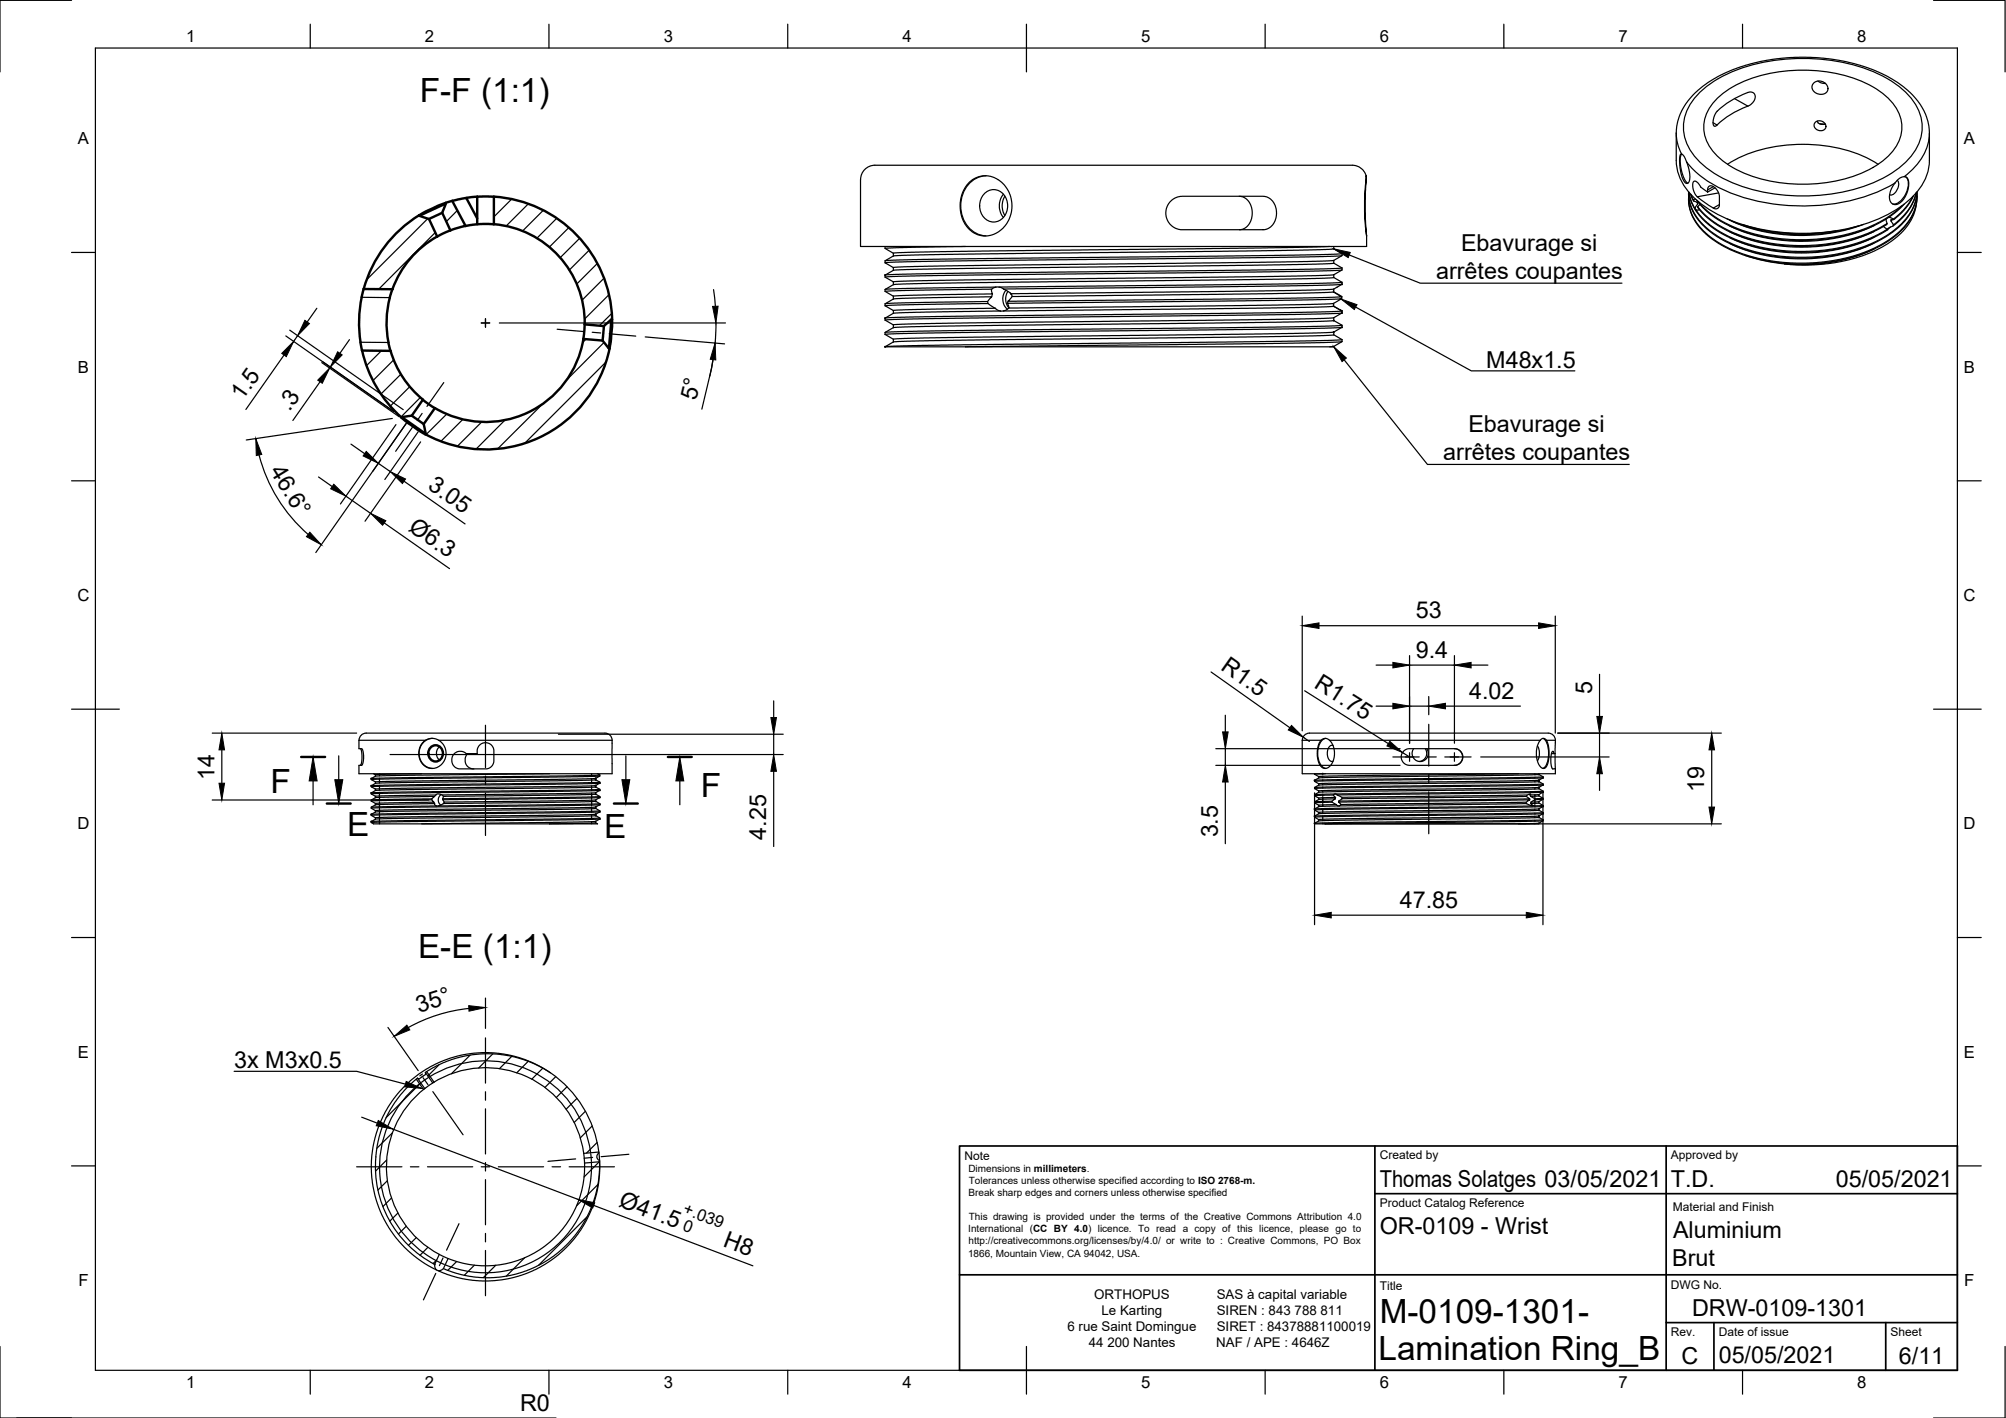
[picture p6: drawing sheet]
<svg xmlns="http://www.w3.org/2000/svg" width="420mm" height="297mm" viewBox="0 0 420 297" stroke-linecap="round" stroke-linejoin="round" font-family="sans-serif">
<!-- layer: Visible -->
<g fill="none" stroke="#000" stroke-width=".25">
<path d="M354.6 19.9l2.8-2.4 3-1.7 4.1-1.8 4.7-1.2 4.9-.7 5.1-.1 5 .5 4.2 .8 4.4 1.5 3.5 1.7 3.3 2.4 2.1 2.2 1.6 2.9 .7 2.4 .1 7.2a12 12 0 0 1-5.6 9.4 35.6 35.6 0 0 1-20.9 5.9 36.5 36.5 0 0 1-20.9-5.9 12 12 0 0 1-5.6-9.4v-5.9l.3-2.3 .5-1.4 .8-1.6zM379.9 17.4l.8-.4 1.2 .2 .8 .8 .2 .4-.1 .6-.4 .5-.7 .3h-.6l-.8-.4-.5-.4-.3-.6 .1-.5zM380.8 17a2.08 2.08 0 0 0 1.6 .5M183.2 34.6h99a4.1 4.1 0 0 1 3.4 1.2l.5 1M183.3 34.6a3 3 0 0 0-3.1 3v14h106v-2.2M203 38.2a5.1 5.1 0 0 1 8.3 2 6.4 6.4 0 0 1-4.8 9.2 5.7 5.7 0 0 1-5.4-6 7.1 7.1 0 0 1 1.9-5.2zM206.5 36.8a6 6 0 0 0-5.2 7.3 5.8 5.8 0 0 0 5.2 5.3M286.1 36.8l-.2 7.6 .3 5-.4-5v-3.3zM352 32.4l.2-.1 .4 .3 .9 1.9 .4 2-.1 1.5a.58 .58 0 0 1-.6 .4 .58 .58 0 0 1-.5-.5l-.5-1.1-.3-1.7-.1-1.9zM352.2 32.3a6.6 6.6 0 0 0 .6 5.2l.7 .9M356.2 39.2l-.7-1a.62 .62 0 0 0-.8 0 .62 .62 0 0 0-.2 .8l.2 .8 .4 1a15.2 15.2 0 0 0 4.1 2.9 .84 .84 0 0 0 .8-.3 .84 .84 0 0 0 .1-.8l-.1-2.1-.5-.9-.6-.5a.82 .82 0 0 0-1 0 .82 .82 0 0 0-.2 1v.1l1.5-.8M356.2 39.2l1.5 1"/>
<path d="M359.2 21.1a22.6 22.6 0 0 1 13.7-6.1 32.2 32.2 0 0 1 19.4 3.2 11.3 11.3 0 0 1 6 7.3 8.3 8.3 0 0 1-3.4 7.7 26.7 26.7 0 0 1-16.4 5.4 29.2 29.2 0 0 1-17-4.4 9.7 9.7 0 0 1-4.7-7.6 8.1 8.1 0 0 1 2.4-5.5zM361.8 34.4a31.1 31.1 0 0 1 21.3-3.7 26.2 26.2 0 0 1 10.3 3.7M366.1 22.2a21 21 0 0 0-6.8 4.2l-.4-.1-.1-.8 .2-1 .4-.8a16.2 16.2 0 0 1 7.3-4.4l.7 .3 .2 .9-.5 1-1 .7M380.2 25.6l.7-.3 .9 .2 .6 .7-.1 .7-.7 .5-1-.2-.6-.7v-.4zM380.7 25.4a1.23 1.23 0 0 0 1.6 .6M381 25.9l1.2 .1M397.4 37.8a2.17 2.17 0 0 1-.8 2.9l-.8 .1M397.4 37.7l.6-.4 .8-.3a1.24 1.24 0 0 1 1 1.7l-.2 1.2-.4 1.1-.7 .9-.7 .7a1.33 1.33 0 0 1-1.6 0 1.33 1.33 0 0 1-.4-1.5l.4-1.6zM399.1 37a2.52 2.52 0 0 1 .3 2.9 4.1 4.1 0 0 1-2.6 2.9l-.4-.1M185.4 51.6v.4M185.4 54.6v.4M185.4 57.6v.4"/>
<path d="M187.1 59v.6l-1.7 1 5.3-.2 17.9-.3M202.2 51.6l-16.8 .4 1.7 1.1M206 40.7a2.82 2.82 0 0 1 3.1-.8 2.82 2.82 0 0 1 1.9 2.5 3.1 3.1 0 0 1-4 3.8 3.7 3.7 0 0 1-1-5.5zM210.2 40.7a3.9 3.9 0 0 0 0 4.9M210.5 41.1l-.4 .8-.2 1 .1 1.2 .5 1.1M245.1 42.3a3.5 3.5 0 0 1 2.5-1.2h16.9a3.5 3.5 0 0 1 2.6 4.9 2.78 2.78 0 0 1-2.6 2.1h-16.9a3.5 3.5 0 0 1-3.1-2.1 3.5 3.5 0 0 1 .6-3.7zM259.6 41.1a3.4 3.4 0 0 1 2.6 4.6 2.86 2.86 0 0 1-2.6 2.4M278.5 51.6l-14.4 .4-65.7 .7-11.3 .4M279.3 54.6l-15.5 .4-72.3 .8-4.2 .2h-.2v.6M279.4 57.6l-12.8 .3-67.3 .8-12.2 .3M279.4 52.1l1.7 1-17.5 .5-68 .7-10.2 .3 1.7-1v-.5M279.4 58.1l-11.5 .4-64.3 .7-16.5 .4"/>
<path d="M279.4 55.1l-10 .4-67.1 .7-15.2 .4M279.4 51.6v.5l-.2 .1-5.2 .2-72.9 .8-14 .4M279.4 58.1l1.7 1M279.4 55.1l1.7 1M279.4 54.6v.5M279.4 57.5v.6M281.1 59.5l-1.8 1.1-3.1 .1-63.4 .8a2.12 2.12 0 0 1-1.9-.6l-.7-.4M281.1 59.5l-15.2 .5-55.7 .5M281.1 56.5l-10.6 .4-71.1 .8-14 .3 1.7 1M281.1 56.1l-9 .3-70.8 .8-15.9 .4 1.7-1M281.1 59.1l-14.8 .4-57 .6M281.1 56.6l-1.7 1"/>
<path d="M281.1 53.6l-1.7 1M281.1 53.1v.5h-.2l-7.6 .2-75.1 .9-12.8 .3 1.7 1.1M281.1 56.1v.4M281.1 59.1v.4M353.7 40.2l.2 2.3 1.2 2.6 1.9 2.2 1.3 1.1 1.6 1.2 3.3 1.7 4.2 1.4 5 .9 4.1 .3 4.6-.2 4.6-.7 4.7-1.3 3.3-1.5 3.1-2 2.4-2.4 1.6-2.6 .5-1.5 .2-1.5-.4 2.4-.6 1.5-.9 1.4-1.9 2.1-2.9 2.1-3.4 1.7-4 1.4-4.5 .9-4.6 .4-4.9-.2-4.5-.7-4.2-1.2-3.9-1.7-2.1-1.4-1.2-.9-2-2.2-.7-1.1-.7-1.5-.3-1.3-.1-1.5M353.7 40.2a12.2 12.2 0 0 0 6.6 8.5 36.8 36.8 0 0 0 24.5 3.4h.5a29.1 29.1 0 0 0 10.1-4M353.8 40.3a9.1 9.1 0 0 0 1.2 3.5M354.1 40.6v.2a1.76 1.76 0 0 0 1.5 1.7v.2M354.2 40.8l.5 1.2 .4-.3M354.7 42v.1M355 43.8l.2 .1M355.3 41.9a20.9 20.9 0 0 0 12 7.2l3.2 .7 4.2 .5 4.2 .1 3-.3a28.5 28.5 0 0 0 16.1-6.5l.8-.9"/>
<path d="M355.4 42.3l.2 .4-.4 .6-.2 .5M355.6 43.3a17 17 0 0 0 8 5.8l3.2 1.1 5.2 1.1 4.1 .3 4.1-.1 5.1-.7 3.4-.8 3.8-1.5 2.7-1.5 .1-.2M355.7 42.2a22.8 22.8 0 0 0 13.3 7.2l4.4 .6 4.9 .2 4.9-.4 5-1.1a23.6 23.6 0 0 0 10.1-5.6M356 43.9h-.8a20.6 20.6 0 0 0 12.1 7.5l3.5 .8 3.4 .4 3.8 .1 4.2-.3 3.3-.6 4.1-1.1 2.9-1.1 2.8-1.6M356.1 42.8l-.5 .5 .6 .7a24.8 24.8 0 0 0 14.4 6.9l3.3 .4 4.1 .1 3.7-.2 4-.6 4.4-1.3 3-1.3 2.2-1.2-.2-.9M361.7 45.8a38.6 38.6 0 0 0 27.6 1.5M362.3 46.1a37 37 0 0 0 28 .9M365.1 47.1l4.6 1.2 2.7 .4 3.1 .3 5.4-.2 3.7-.5M365.6 53.5a34.8 34.8 0 0 0 8.2 1.8M392.5 47.3l-3.1 1.3a37.2 37.2 0 0 1-27.1-1.3M392.5 50.9a36.8 36.8 0 0 1-30.2 .1M392.5 49.7l-1.8 .8a37.1 37.1 0 0 1-28.4-.7"/>
<path d="M392.5 48.5l-3.1 1.3a37 37 0 0 1-27.1-1.2M394.5 47.4l.8 .6M395.3 48l.1 .1M396 47.5l-.6 .5M396.6 45.9v.1M396.6 47.1l-.1 .3M400.6 41.2l-1.2 2-2.3 2.3a.72 .72 0 0 1-1.2 .1l-.3-.1M400.8 41l-.8 1.5-1.3 1.6-1.9 1.8-.4 .1a.21 .21 0 0 0-.3 0 .21 .21 0 0 0-.1 .3M401.3 43.1l-.3 1.4-.7 1.6-1.6 2.2-2.5 2.2-1.9 1.2-2.1 1-2 .8-2.9 .9-4.4 .8-4.2 .3-4.9-.2 4.4 .1 5.2-.4 2.7-.6 2.8-.8 3.6-1.4M401.3 40.4a11.8 11.8 0 0 1-4.7 6.7l-.6-.8 .4-.3M401.4 40.4a12.2 12.2 0 0 1-6 7.6v.1M401.5 40.5v1.2l-.3 1.6-1.1 2.6-2.1 2.5-2.5 2-3.8 2-4.2 1.4-5.4 1-3.9 .3-4.8-.1-5.2-.9-3.9-1.2-4-1.8-2.9-2.2-1.9-2.1-.9-1.5-.7-1.6-.2-1.4v-1.2"/>
<path d="M401.5 41l-.3 2.6-1.2 2.5-2 2.4-2.9 2.2-3.7 2-4.4 1.4-5 .9-3.8 .3-5-.2-3.9-.6-4.3-1.1-2.4-1-1.9-1-3-2-2.1-2.2-.7-1.1-.8-1.8-.3-1.3-.1-1.3M185.4 60.6v.5M185.4 63.6v.5M185.4 66.6v.5M185.4 69.6v.5M185.4 61.1l6.1-.3 16.2-.2 .2 1-16.5 .2-4.3 .2zM187.1 68.1v.5l-1.7 1 13.3-.3 71.2-.8 11.2-.4M187.1 62v.6l-1.7 1 4.2-.2 16.3-.2a1.28 1.28 0 0 0 1.6-.8l.2-.2-15.5 .2-5.1 .2M187.1 65.1v.5M206.8 63.2l.1 .4M207.9 61.6l-.2 .6M208.4 64.6l-.6-.4a2.2 2.2 0 0 0-2.1-.6l-20.3 .4 1.7 1.1"/>
<path d="M208.4 64.6l-17.2 .2-4.1 .3M208.4 64.6l.5 .3 .6 .3M208.6 60.1h.7M208.6 60.1l-.9 .5M209.3 60.1l.9 .4M210.2 65.1l-.7 .1M210.7 60.8a2.87 2.87 0 0 0 .3 4M211 63.5l54.7-.5 15.3-.4-.4 .2a5.6 5.6 0 0 1-3.9 .9l-65.4 .8zM211.1 63.1l-.1 .4M211.1 61.1l-.3 .7a2.78 2.78 0 0 0 .5 2.7M211.3 64.5l-1.1 .6M211.3 64.4h.1"/>
<path d="M211.6 61.4l.3 .3M211.8 61.5l.2 .6M212 62.1l51.2-.5 14.8-.3a2.48 2.48 0 0 1 2.6 .6l.4 .3-19.8 .4-50.1 .5zM279.3 63.6v.6M279.3 64.2l1.8 .9M279.3 64.2l-16.2 .4-52.9 .5M279.3 63.5a.9 .9 0 0 0 .8 1.1l1 .5M279.3 60.6v.6M279.3 72.6l-77.1 .1M279.3 69.6l-15.1 .4-67.1 .7-10 .4M279.4 66.6l-16.5 .4-64.3 .7-11.5 .4M279.4 60.5v.2a.63 .63 0 0 0 .6 .8l1.1 .6-.1 .5"/>
<path d="M279.4 69.6v.6h-.2l-4.2 .2-72.3 .8-15.6 .4M279.4 67.1l-12.3 .4-62.7 .7-17.3 .4M279.4 70.1l1.7 1-12.8 .4-71.2 .8-11.7 .4h16.8M279.4 72.6l-.9 .1M279.4 67.1l1.7 1M279.4 66.6v.5M280.6 64.8l.5 .3M281 62.2v.4M281.1 68.6l-11.4 .3-65 .7-18.1 .3-1.2 .2 1.7 1v.5l-1.7 1M281.1 65.6l-9.9 .3-67.9 .7-17.9 .4 1.7 1.1M281.1 65.1l-15.3 .4-69.7 .8-10.7 .3 1.7-1h.6l21.8-.4M281.1 65.1h.1"/>
<path d="M281.1 71.6l-1.7 1M281.1 68.6l-1.7 1M281.1 65.6l-1.7 1M281.1 71.1v.5h-.3l-6.4 .2-72.2 .9M281.1 65.1v.5M281.1 68.1v.5M75.2 155.1v1.7l.6 .1 .4 1.3-.2 1.8-.2 .3h-.6v1.8h53v-7M75.2 155.1a1.7 1.7 0 0 1 2.2-1.5h47.8a4.6 4.6 0 0 1 2.4 .3l.5 .7 .1 .5M75.5 156.8l.3 1.3v1.5l-.3 .7M88.6 155.5l.9-.6 1.2-.2 1.2 .4 .9 .8 .5 .9 .1 1.2-.3 1.3-.7 .9-.9 .6-1.1 .2-1-.3-.9-.6-.7-1.3-.1-1.2 .2-1.1zM90.6 154.7a3.2 3.2 0 0 0-2.8 3.1 3.2 3.2 0 0 0 2.8 3.2M92.1 156.4l-.5 .5-.2 .7 .1 .8 .6 .8"/>
<path d="M95.2 157.8l.7-.4h.7l1.1 .5h2.2l.1-.9 .3-.8 .9-.6h.7l.9 .3 .6 .8v3l-.5 .9-.8 .4h-6.1l-.7-.3-.6-1v-1.1zM98 157.9l-.5 .8v1.2l.6 .8 1.2 .4M272.8 155.1v7h53v-1M272.8 155.1a1.7 1.7 0 0 1 2.1-1.5h47.9a4.6 4.6 0 0 1 2.4 .3l.5 .7 .1 .5M276.6 155.1l.8-.4 .8 .2 .8 .8 .4 1.2 .1 1.3-.3 1.3-.5 .9-.9 .6-.7-.1-.5-.4-.6-1.5-.1-1.2 .1-1.2zM277.7 154.7a2.51 2.51 0 0 0-1.7 2.4 3.9 3.9 0 0 0 1.3 3.7l.4 .2M279.2 156.2a1.22 1.22 0 0 0-1.2 1.4v.4a1.22 1.22 0 0 0 1.2 1.5M294.1 157.2l1-.4 9.9 .1 .5 .2 .6 .5 .3 .6v.7l-.6 1-.8 .4h-9.9l-.9-.3-.6-.8v-1.2zM296.1 156.8l-.3 .8v.8l.7 .8 .7 .3 .9-.1 .8-.6 .2-.5v-.7l-.3-.8M298.5 156.8a1.7 1.7 0 0 1-1.2 2.7M304.6 156.8l.6 .1 .6 .4 .3 .4 .2 .8-.1 .7-.3 .6-.7 .4-.6 .1M322 156.3a3.1 3.1 0 0 1 0 3.1"/>
<path d="M322.7 154.9l.5-.2 .6 .2 .4 .8 .2 1.3v1.4l-.2 1.5-.4 .8-.5 .3-.6-.3-.4-.5-.5-1.9 .1-1.8zM323.1 154.7a3.2 3.2 0 0 1 1.3 3.1 3.3 3.3 0 0 1-1.2 3.1M325 157.9h.7M325.5 157.9l-.2-.5h-.1l-.4 1.3 .1 1.6 .3 .8h.6l-.1-3.2M325.8 155.1l-.1 2.8M77.8 167.8l12.1-.2a.87 .87 0 0 1 1 .4l-12.3 .3M77.8 166.3l.8 .5M77.8 164.8l.8 .5M77.8 163.3l.8 .5M77.8 167.8l.8 .5M77.8 170.8l.8 .5M77.8 163.1v.2"/>
<path d="M77.8 164.6v.2M77.8 166.1v.2M77.8 169.1v.2M77.8 170.6v.2M77.8 172.1v.2M78.2 162.1l.4 .2M78.6 168.6l12.4-.3 .1 .4 .3 .1M78.6 167.1l12.4-.3-.3 .3a2.25 2.25 0 0 1-1.8 .3l-10.2 .1-.9 .1v.2M78.6 162.6l-.8 .5M78.6 164.1l-.8 .5M78.6 165.6l-.8 .5M78.6 168.6l-.8 .5"/>
<path d="M78.6 170.1l-.8 .5M78.6 171.6l-.8 .5M78.6 167.1l-.8 .5M78.6 163.8v.3M78.6 165.3v.3M78.6 166.8v.3M78.6 168.3v.3M78.6 169.8v.3M78.6 171.3v.3M88.3 162.1l-9.3 .1-.4 .1v.3M88.3 172.6h26.8M90.5 167.3l-.1 .2"/>
<path d="M90.9 168l.1 .3M91.3 166.5l-.3 .3M91.4 168.8l-13.6 .3M91.4 168.8h.4M92.4 166.4l-.4 .5-.2 .5 .1 .6 .4 .6M92.6 166.5l.3 .3M92.7 167.3v.2M92.7 167.5l.3 .5M92.9 166.8l-.2 .5M92.9 168.3l-1.1 .5M115.1 162.1l-36.5 .5M124.8 166.1l-30.9 .4a2.38 2.38 0 0 1-1.8-.1l-.5-.1-.3 .2-12.7 .3"/>
<path d="M124.8 164.6l-46.2 .7M124.8 163.1l-46.2 .7M124.8 172l-35.9 .6h-10.7l-.4-.3M124.8 170.6l-46.2 .7M124.8 169.1l-46.2 .7M124.8 164.9l-46.2 .7M124.8 163.4l-46.2 .7M124.8 166.4l-31.9 .4M124.8 172.3l-9.7 .3M124.8 170.8l-46.2 .8M124.8 169.3l-46.2 .8M124.8 172.3l.4 .3h-10.1"/>
<path d="M124.8 167.6l-31.4 .4h-.4l-.1 .3M124.8 164.9l.8 .4M124.8 163.4l.8 .4M124.8 166.4l.8 .4M124.8 170.8l.8 .6M124.8 169.3l.8 .5M124.8 167.8l.8 .5M124.8 163.1v.3M124.8 164.6v.3M124.8 166.1v.3M124.8 169.1v.2M124.8 170.5v.3"/>
<path d="M124.8 172v.3M125.2 162.1l.4 .3-47.8 .7M125.6 165.6l-47.8 .7M125.6 164l-47.8 .8M125.6 162.4l-.1 .2-3.3 .1-44.4 .6M125.6 171.6l-47.8 .7M125.6 170.1l-47.8 .7M125.6 168.6l-47.8 .7 .8 .5M125.6 163.8l-47.8 .8M125.6 165.3l-47.8 .8M125.6 166.8l-32.9 .5M125.6 169.8l-47.8 .8"/>
<path d="M125.6 171.4l-47.8 .7M125.6 167.1l-.8 .5v.3h-.9l-31 .4M125.6 168.3l-33.8 .5M125.6 167.1l-32.9 .4M125.6 165.6l-.8 .5M125.6 164l-.8 .6M125.6 162.6l-.8 .5M125.6 171.6l-.8 .4M125.6 170.1l-.8 .5M125.6 168.6l-.8 .5M125.6 163.8v.2M125.6 165.3v.3"/>
<path d="M125.6 166.8v.3M125.6 168.3v.3M125.6 169.8v.3M125.6 171.4v.2M275.3 168.2l2.6-.1a2.28 2.28 0 0 1 2 .4M275.3 166.7l2.9-.1a1.02 1.02 0 0 1 1.2 .2l.3 .3-3.5 .1M275.3 172.5v.1h2.3M275.3 163.7l.9 .5M275.3 162.2l.9 .5M275.3 171.2l.9 .5M275.3 169.7l.9 .5M275.3 168.2l.9 .5"/>
<path d="M275.3 166.7l.9 .5M275.3 162.1v.1M275.3 163.5v.2M275.3 166.5v.2M275.3 168v.2M275.3 169.5v.2M275.3 171v.2M276.2 167.5l3.5-.1a2.69 2.69 0 0 1-2.2 .5l-2.2 .1M276.2 163l-.9 .5M276.2 164.5l-.9 .5M276.2 166l-.9 .5M276.2 169l-.9 .5"/>
<path d="M276.2 170.5l-.9 .5M276.2 172l-.9 .5M276.2 167.5l-.9 .5M276.2 162.7v.3M276.2 164.2v.3M276.2 165.7v.3M276.2 167.2v.3M276.2 168.7v.3M276.2 170.2v.3M277.6 162.1l-2.3 .1M279 167.8v.2M279.5 166.3l-4.2 .2"/>
<path d="M279.5 166.3l-.2 .2M279.7 167.1v.3M279.8 166.3h-.3M279.8 166.3l.3 .2M279.9 168.5l-3.7 .2M279.9 168.5l.4 .3M280.3 168.8h.2M280.3 168.8l-4.1 .2M280.4 168l40-.5a3 3 0 0 1-2.4 .6l-36.1 .4a1.06 1.06 0 0 1-1.3-.2zM280.4 167.8v.2M280.9 168.5l-.4 .3M281.1 167v.3"/>
<path d="M281.1 167.3l-.7 .5M318.1 162.1l-41.9 .6M319.7 168v.3M319.7 168.3l1.2 .5M319.7 168.3l-39.2 .5M319.7 166.8l.7 .5-40 .5M319.7 166.8l-38.6 .5M319.8 166.5l-.1 .3M320.4 167.3v.2M320.5 166.5l.1 .3M320.9 168.8l-45.6 .7M320.9 168.8h.1"/>
<path d="M321.5 167.3v.2M322.3 166.4l-1.8 .1 .1-.2h-.2l-.6 .2-1.9 .1-35.8 .4a3 3 0 0 1-2-.5M322.3 164.9l-46.1 .8M322.3 163.4l-46.1 .8M322.3 172.4l-3.9 .2h-40.8M322.3 170.9l-42.9 .6-3.1 .1-.1 .4M322.3 169.4l-46.1 .8M322.3 165.2l-46.1 .8M322.3 163.7l-46.1 .8M322.3 162.2l-46.1 .8M322.3 166.7l-1.7 .1a3.2 3.2 0 0 0 2.3 .5l.3-.1M322.3 171.2l-46.1 .8"/>
<path d="M322.3 169.7l-46.1 .8M322.3 171.2l.9 .5-47.9 .8M322.3 168.2l-1.7 .1 .4 .5 2.2-.1M322.3 172.4v.2h-4.2M322.3 167.9l-.8 .1a.67 .67 0 0 0-.9 .3M322.3 165.2l.9 .5M322.3 163.7l.9 .5M322.3 162.2l.9 .5M322.3 166.7l.9 .5M322.3 169.7l.9 .5M322.3 168.2l.9 .5M322.3 162.1v.1"/>
<path d="M322.3 163.4v.3M322.3 164.9v.3M322.3 166.4v.3M322.3 169.4v.3M322.3 170.9v.3M323.2 165.9l-43.1 .6M323.2 164.4l-47.9 .8 .9 .5M323.2 162.9l-47.9 .8M323.2 171.7l-.1 .3-3.3 .1-42.2 .5M323.2 170.4l-47.9 .8M323.2 168.9l-47.9 .8M323.2 162.7l-47.9 .8"/>
<path d="M323.2 164.2l-44.4 .6-3.4 .1-.1 .3M323.2 165.7l-43.4 .6M323.2 170.2l-47.9 .8M323.2 167.4l-.8 .1a1.93 1.93 0 0 0-1.7 .5M323.2 167.4l-.9 .5v.3M323.2 165.9l-.9 .5M323.2 164.4l-.9 .5M323.2 162.9l-.9 .5M323.2 171.9l-.9 .5M323.2 170.4l-.9 .5M323.2 168.9l-.9 .5M323.2 162.7v.2"/>
<path d="M323.2 164.2v.2M323.2 165.7v.2M323.2 167.2v.2M323.2 168.7v.2M323.2 170.2v.2M87.4 225.9l-1.5 1.3-1.9 2-1.3 1.7-1.4 2.3-1.1 2.4-.8 2.6-.7 4.1M87.4 225.9l1.6 2.1 1.6-1.1M88.5 225l-.6 .4M88.8 228.2h-.1M89 228a20.8 20.8 0 0 0 3 34.8M89.1 224.6a.73 .73 0 0 1-.6 .9l-.3 .2a.48 .48 0 0 1-.8 .2M90.6 226.8a20.8 20.8 0 0 1 31.7 14.8"/>
<path d="M90.9 226.7h-.1M115.3 224.7a23.9 23.9 0 0 1 10.1 16.6M115.3 224.7l-3.2-1.8-2.3-.9-2-.6-3.9-.6h-3.2l-2.8 .3-3.4 .9-3 1.2-1.9 1.1-.5 .3 1.5 2.3M115.3 224.7l-1.9-1.1-2.2-1.1-2.3-.9-2.7-.7-2.4-.3-2.8-.1-4.6 .6-2.1 .5-2.3 .9-2.7 1.5-1.8 1.2-2.1 1.7-1.7 1.8-1.6 1.9-1.4 2.4-1.8 4.2-.7 2.7-.3 2.2-.1 1.8 .1 2.8 .2 1.8 .7 3 .9 2.3 1.1 2.3 1.1 1.8 1.7 2.2 1.7 1.8 1.9 1.5 1.8 1.3 2.4 1.3M78.7 242.3a23.1 23.1 0 0 0 12.3 22.6M122.3 241.6l.1 2 3.2-.2-.3 4-.5 2.9-1.2 3.3-1.7 3.2-2.1 2.8-3 2.8-3.2 2.2-2.6 1.3-2.8 1-3 .6-2.4 .2-3.7-.2-2.9-.6-3.3-1.2M122.3 241.6l3.1-.3 .1 .2-.4 .5-.1 .5 .6 .6M122.4 243.6a20.8 20.8 0 0 1-28.5 20M125.4 241.5l.2 1.6M125.6 243.4v2.8l-.5 3-.8 3.2-1.2 2.6-1.5 2.6-1.7 2.3-2.1 2.2-2.5 2-2.8 1.7-2.7 1.1-3.5 1-2.8 .4h-3.1l-2.8-.3-3-.7-2.8-1.1M125.6 243.1v.2M91 264.9l.1 .7 .4 .5 .6 .1 .8-.5"/>
<path d="M92 262.8l1.9 .8M92 262.8l-1 2.1M93.9 263.6l-1 2.1"/>
</g>
<g fill="#000" stroke="#000" stroke-width=".21">
<circle cx="185.4" cy="57.6" r=".11"/>
<circle cx="281.1" cy="59.5" r=".11"/>
<circle cx="185.4" cy="72.6" r=".11"/>
<circle cx="185.4" cy="66.6" r=".11"/>
<circle cx="279.3" cy="69.6" r=".11"/>
<circle cx="279.4" cy="67.1" r=".11"/>
<circle cx="281.1" cy="68.6" r=".11"/>
<circle cx="281.1" cy="65.6" r=".11"/>
<circle cx="77.8" cy="164.6" r=".11"/>
<circle cx="77.8" cy="163.1" r=".11"/>
<circle cx="77.8" cy="166.1" r=".11"/>
<circle cx="77.8" cy="170.6" r=".11"/>
<circle cx="77.8" cy="172.1" r=".11"/>
<circle cx="124.8" cy="166.4" r=".11"/>
<circle cx="124.8" cy="170.6" r=".11"/>
<circle cx="124.8" cy="164.8" r=".11"/>
<circle cx="124.8" cy="170.8" r=".11"/>
<circle cx="124.8" cy="167.9" r=".11"/>
<circle cx="124.8" cy="169.1" r=".11"/>
<circle cx="124.8" cy="163.3" r=".11"/>
<circle cx="124.8" cy="164.6" r=".11"/>
<circle cx="124.8" cy="163" r=".11"/>
<circle cx="125.6" cy="170.1" r=".11"/>
<circle cx="125.6" cy="165.5" r=".11"/>
<circle cx="125.6" cy="164" r=".11"/>
<circle cx="125.6" cy="168.6" r=".11"/>
<circle cx="125.6" cy="171.6" r=".11"/>
<circle cx="125.6" cy="167" r=".11"/>
<circle cx="275.3" cy="163.5" r=".11"/>
<circle cx="275.3" cy="171" r=".11"/>
<circle cx="275.3" cy="172.5" r=".11"/>
<circle cx="275.3" cy="169.5" r=".11"/>
<circle cx="322.3" cy="171.2" r=".11"/>
<circle cx="322.3" cy="163.7" r=".11"/>
<circle cx="322.3" cy="170.9" r=".11"/>
<circle cx="322.3" cy="164.9" r=".11"/>
<circle cx="322.3" cy="163.4" r=".11"/>
<circle cx="322.3" cy="162.2" r=".11"/>
<circle cx="322.3" cy="169.7" r=".11"/>
<circle cx="323.2" cy="162.9" r=".11"/>
<circle cx="323.2" cy="165.9" r=".11"/>
<circle cx="323.2" cy="168.9" r=".11"/>
<circle cx="323.2" cy="164.4" r=".11"/>
<circle cx="323.2" cy="170.4" r=".11"/>
<circle cx="91" cy="264.9" r=".11"/>
</g>
<!-- layer: Visible Narrow -->
<g fill="none" stroke="#000" stroke-width=".25">
<path d="M355.7 19.7a26.7 26.7 0 0 1 14.9-6.9 39.2 39.2 0 0 1 24.7 3.7 14 14 0 0 1 7.1 8.2 10 10 0 0 1-4.1 10 32.1 32.1 0 0 1-19.7 6.3 35.6 35.6 0 0 1-20.3-5.2 12.1 12.1 0 0 1-5.7-8.5 9.8 9.8 0 0 1 3.1-7.6zM351.1 27.9l.2 1.9 .9 2.5M353.3 33.9a23.7 23.7 0 0 0 13 7.8 42.4 42.4 0 0 0 29.4-2.7l1.2-.6M358.8 25.7l.8 .5M358.9 39.1l-1.2 .7M363.3 20.7l2.8 1.5M404.1 27.9a11.7 11.7 0 0 1-5.2 9.1M360 40.4l-4.5 .8M360.1 42.8l-1.2 .8M75.5 71.7h5.8M75.7 62.3h5.9M75.2 155.1h13.9"/>
<path d="M91.9 155.1h36.3M272.8 155.1h3.9M278.5 155.1h44.1M323.9 155.1h1.9M79.5 162.1v.4M79.5 163v1M79.5 164.5v1M79.5 166v1.8M79.5 168v4.6M123.9 162.1v.6M123.9 163.1v1.1M123.9 164.6v1"/>
<path d="M123.9 166.1v1.2M123.9 167.5v1.3M123.9 169.1v1M123.9 170.6v1M123.9 172.1v.5M277.1 162.6v.3M277.1 163.4v.2M277.1 164.1v.3M277.1 164.9v.2M277.1 165.6v.3M277.1 166.4v.4M277.1 167.1v1.2"/>
<path d="M277.1 168.5v.4M277.1 169.4v1M277.1 170.9v1M277.1 172.4v.2M321.5 162.1v.2M321.5 162.8v.2M321.5 163.5v.3M321.5 164.3v.2M321.5 165v.3M321.5 165.8v.2M321.5 166.5v.3M321.5 167.1v1.2"/>
<path d="M321.5 168.5v.5M321.5 169.5v.3M321.5 170.3v.2M321.5 171v.3M321.5 171.8v.2M321.5 172.5v.1M87.2 226l1.5 2.2M88.1 226.8a22.2 22.2 0 0 0 3.3 37.3M89.4 224.5l1.5 2.2M89.6 225.8l-1.3 .9M89.8 225.7a22.2 22.2 0 0 1 33.9 15.8M123.7 241.7l.2 1.6"/>
<path d="M123.9 243.5a22.2 22.2 0 0 1-30.7 21.4M91.6 264.2l1.4 .7"/>
</g>
<!-- layer: Visible -->
<g fill="none" stroke="#000" stroke-width=".51">
<path d="M87.8 45.1l2.1 .8 1.7 3.7M87.8 45.1l1.5-.9 4-1.7-.7 2.1 1.7 3.7-2.7 1.3M87.8 45.1a26.5 26.5 0 0 0-11.6 15.4M91.6 49.5a20.8 20.8 0 0 0-9.4 11.1M92.6 44.6l-2.7 1.3M93.4 42.6l-5.6 2.6M94.7 42.1l3-.6 2.2 4.2v.9a.41 .41 0 0 1-.5 .4l-1.9 .3zM94.7 42.1l-1.3 .4M97.5 47.3l-3.1 .9M99.9 41.2h3.5v5.8h-3.5M99.9 41.2v4.5M100 41.2l-2.3 .2"/>
<path d="M103.5 41.2a26.5 26.5 0 0 1 24.7 25.7M103.5 47a20.8 20.8 0 0 1 19 20.9M75.8 62.3a24.4 24.4 0 0 0-.1 10.7l.1 .4M75.8 73.4a26.5 26.5 0 0 0 8.3 14.1M81.3 71.7l.5 1.8-6-.1M81.7 62.3a20.8 20.8 0 0 0-.3 9.4M81.8 73.5a20.8 20.8 0 0 0 6.8 10.2M82.2 60.6l-6-.1-.5 1.8M82.2 60.6l-.6 1.7M122.2 71a20.8 20.8 0 0 1-31.1 14.5M126.5 68.3l-4.1-.3-.2 3 4 .3 1.3 1.7M126.5 68.3l1.7-1.4v1.8l-.5 4.3"/>
<path d="M126.5 68.3l-.3 3M127.5 73h.2M127.7 73a26.5 26.5 0 0 1-38.6 18M128.1 66.9l-.6 6.1M84.2 87.4l2.1-.3 2.3-3.4 2.5 1.8-2.3 3.3 .3 2.2-3.8-2.5-1.1-.9zM84.2 87.4l5 3.5M86.3 87.1l2.5 1.7M90.2 156.6a1.62 1.62 0 0 1 2.2 .1 1.62 1.62 0 0 1-.1 2.3 1.62 1.62 0 0 1-2.3-.1 1.62 1.62 0 0 1 .2-2.3z"/>
</g>
<!-- layer: Visible Narrow -->
<g fill="#000" stroke="#000" stroke-width=".21">
<circle cx="277" cy="162.1" r=".11"/>
<circle cx="321.5" cy="167.3" r=".11"/>
</g>
<!-- layer: Border -->
<g fill="none" stroke="#000" stroke-width=".25">
<path d="M15 .1h-15v15M20 10.1h390v276.9h-390zM65 5.1v5M115 5.1v5M165 5.1v5M215 5.1v10M265 5.1v5M315 5.1v5M365 5.1v5M405 .1h15v15M15 52.9h5M410 52.9h5"/>
<path d="M15 100.7h5M410 100.7h5M15 148.6h10M405 148.6h10M15 196.4h5M410 196.4h5M15 244.2h5M410 244.2h5M0 282.1v14.9h15M65 287v5M115 287v5M165 287v5"/>
<path d="M215 282.1v9.9M265 287v5M315 287v5M365 287v5M420 282.1v14.9h-15"/>
</g>
<!-- layer: TitleBlock -->
<path d="M201 240.1h209v46.9h-209zM288 250h122M288 240.1v46.9M349 240.1v46.9M201 267h209M349 277.1h61M359 277.1v9.9M395 277.1v9.9" fill="none" stroke="#000" stroke-width=".36"/>
<!-- layer: Center Lines -->
<g fill="none" stroke="#000" stroke-width=".25">
<path d="M100.8 67.7h1.8M101.7 66.8v1.7M116.7 69l5.6 .5M124 69.6l1.8 .2M127.6 69.9l5.6 .5M86.4 89.5l-3.5 5M88.4 86.6l-1 1.5M92.9 80.1l-3.5 5M101.7 151.9v8.9M291.7 158.6h5.6M295.2 157.7v1.8M299 158.6h1.8"/>
<path d="M299.3 151.7v8.8M302.6 158.6h5.5M304.6 157.7v1.8M101.7 162.6v1.8M101.7 166.1v8.9M299.3 162.3v1.8M299.3 165.9v8.8M81.3 215.2l6.3 9.1M101.7 217.4v9.5M88.6 225.7l1 1.5M90.7 228.7l6.3 9M101.7 228.7v1.8"/>
<path d="M101.7 232.3v9.4M74.7 244.4h9.5M86 244.4h1.7M89.5 244.4h9.5M96.1 256.3l-2.6 5.6M100.8 244.4h1.8M101.7 243.5v1.8M101.7 247.1v9.5M101.7 258.4v1.7M104.4 244.4h9.5M115.6 244.4h1.8M119.2 244.4h9.5"/>
<path d="M120.6 242.8l-5.8 .5M124.1 242.5l-1.8 .1M131.7 241.8l-5.8 .5M91.3 266.7l-2.6 5.6M92.8 263.5l-.8 1.6M101.7 261.9v9.5"/>
</g>
<!-- layer: Dimensions -->
<g fill="none" stroke="#000" stroke-width=".25">
<path d="M59.5 74.4l-8 11.4M59.9 70.4l22.5 15.8M60.7 69.2l23.8 16.6M62.3 70.3l-.8 1.2M66.4 64.6l-2.1 2.8M67 80l-5.7 8.1M67.4 76l16.2 11.3M69.2 76.9l-.2 .2M73.2 71.1l-2 2.9M104.6 67.7h47.4M135.1 70.6l16.7 1.4M148.7 78.8l-1.7 6.9"/>
<path d="M149.4 75.3l-.7 3.4M149.5 60.7l.3 3.4M150 67.6l-.4 6-.9 5.2M54.3 95.3a33 33 0 0 0 10.2 16.7M66.7 99.9l2.9 2M73.5 93l2.9 2M78.1 98.7l7-10-19 27M79.2 97.1l2.5 1.7M82.2 87.7l-30.6 4.5M82.9 88.9l-11.6 16.7M87.6 90.5l-7 9.9M88.1 92.6l-11.6 16.6"/>
<path d="M72.5 103.9l5.1 3.6M80.5 109.5l13.6 9.6M84.6 100.8l12.8 9M272.8 129.1v24M276.3 131.1h46M288.2 139.3h3.5M295.2 137.3v18.4M295.2 139.3h9.4M304.6 137.3v18.4M308.1 139.3h3.5M325.8 129.1v24.5M44.4 153.6h30.3"/>
<path d="M46.5 157.1v7M81.7 158.1h82.3M117 153.8h47M162.1 146.8v3.5M162.1 153.8v4.3M253.7 140.8l16.5 11.6M254.7 156.8h38.5M256.6 149.8v3.5M256.6 156.8v3.5M273 154.5l1.3 .8M273.3 144.7l17.5 11.1M288.2 147.9h3.5"/>
<path d="M293.8 157.6l1.4 1M295.2 147.9h4.1M299.3 145.9v3.8M302.7 147.9h15.8M310.1 158.6h26.9M326.3 153.6h34.2M335 141.3v8.8M335 153.6v5M358.5 157.1v12M44.4 167.6h45.4M162.1 161.6v15.7M254.7 160.3h38.5"/>
<path d="M256.6 163.8v12.9M275.3 166.1v27.6M277.3 172.6h83.2M323.2 166.1v27.6M335 162.1v3.5M278.8 191.7h40.9M98.2 211.2a33.3 33.3 0 0 0-12.7 4M101.7 209.1v6.3M75.8 234l3.2 1.3M82.3 236.5l38.8 14.8M124.4 252.5l33.3 12.7M3.5 297h113"/>
</g>
<g fill="#000" stroke="#000" stroke-width=".21">
<path d="M61.5 71.5l-1.5 3.2-1-.7zM63.9 67.1l.9 .7-2.5 2.5zM69 77.1l-1.5 3.2-1-.7zM70.7 73.7l1 .6-2.5 2.6zM149.8 71.8l.1 3.6-1.1-.1zM149.2 64.2l1.2-.1-.5 3.6zM53.6 91.9l1.2 3.3-1.1 .2zM76.7 94.6l2.5 2.5-3.1-1.6zM64.9 111.5l2.4 2.6-3.1-1.7zM69.9 101.4l2.6 2.5-3.2-1.5zM77.6 107.5l3.2 1.6-.7 .9zM81.7 98.8l3.2 1.5-.6 1z"/>
<path d="M272.8 131.1l3.5-.6v1.1zM291.7 138.8l3.5 .5-3.5 .6zM304.6 139.3l3.5-.5v1.1zM322.3 130.5l3.5 .6-3.5 .5zM46.5 153.6l.5 3.5h-1.1zM161.5 150.3h1.1l-.5 3.5zM256.1 153.3h1.1l-.6 3.5zM270.5 152l2.5 2.5-3.2-1.6zM291.1 155.3l2.7 2.3-3.3-1.3zM291.7 147.3l3.5 .6-3.5 .6zM299.3 147.9l3.4-.6v1.2zM334.5 150.1h1.1l-.6 3.5z"/>
<path d="M358.5 153.6l.6 3.5h-1.2zM45.9 164.1h1.1l-.5 3.5zM162.1 158.1l.5 3.5h-1.1zM256.6 160.3l.6 3.5h-1.1zM335 158.6l.6 3.5h-1.1zM357.9 169.1h1.2l-.6 3.5zM275.3 191.7l3.5-.6v1.2zM319.7 191.1l3.5 .6-3.5 .6zM82.5 217.1l2.7-2.4 .6 1zM98.2 210.7l3.5 .4-3.5 .7zM79.2 234.7l3.1 1.8-3.5-.7zM121.1 251.3l3.5 .7-.5 1.1z"/>
</g>
<!-- layer: Hatching -->
<g fill="none" stroke="#000" stroke-width=".25">
<path d="M89.6 45.8l-12.8 12.8M91.2 48.7l-11.9 11.9M95.8 44.1l-2.3 2.3M97.3 47l-.4 .5M107.1 41.7l-3.7 3.7M110.6 42.7l-4.6 4.7M113.8 44.1l-4.4 4.3M116.6 45.7l-4.2 4.2M119.1 47.7l-4.1 4.1M121.4 49.9l-4.1 4.1M123.4 52.4l-4.2 4.2M125.1 55.2l-4.3 4.3"/>
<path d="M126.5 58.3l-4.6 4.6M79.9 73.5l-3.1 3.1M82.4 75.4l-4.3 4.3M83.9 78.4l-4.1 4.2M122.7 71l-.7 .7M126.5 71.7l-7.8 7.9M126.9 75.9l-17 17M127.5 61.8l-5.1 5.1M128.1 65.7l-2.5 2.5M85.8 81l-4.1 4.1M88 83.3l-4 4.1M93.6 86.7l-4.4 4.3"/>
<path d="M96.9 87.8l-4.6 4.7M100.9 88.4l-5.1 5.1M105.8 88l-6.1 6.1M113.6 84.6l-9.4 9.4M82.2 237.3l-3.3 3.3M88.1 226.9l-7.2 7.2M92 223l-2.4 2.4M98.5 221l-3.9 3.9M103.2 220.8l-2.9 2.9M107.2 221.3l-2.6 2.6M110.6 222.3l-2.4 2.4M113.7 223.8l-2.3 2.3"/>
<path d="M116.4 225.5l-2.3 2.3M118.8 227.7l-2.3 2.2M120.8 230.1l-2.2 2.3M122.6 232.8l-2.4 2.3M124 235.9l-2.5 2.5M125.1 239.3l-2.2 2.2M81 243l-2.3 2.3M81.2 247.3l-2.1 2M82 251l-1.8 1.8M83.3 254.1l-1.7 1.7M85.1 256.9l-1.7 1.6M87.2 259.3l-1.7 1.6"/>
<path d="M122.9 254.9l-10.1 10.2M125.2 248.1l-4.4 4.5M125.5 243.4l-3.2 3.2M89.6 261.3l-1.6 1.7M91.5 264l-.8 .7M95.6 264.3l-1.8 1.8M99.4 265l-2.2 2.2M103.8 265.1l-2.6 2.5M109.9 263.5l-3.9 3.8"/>
</g>
<!-- layer: Annotations -->
<path d="M63.1 158.6h5M139.9 158.6h5M68.5 168.3h4.9M128.6 168.3h5" fill="none" stroke="#000" stroke-width=".51"/>
<path d="M282.6 53.4l14.9 5.9h42.2M281.5 75.4l17.5 21.9h42.2M284 64.3l24.2 13.4h21.7M71 158.3v5M131.1 158.3v5M65.6 163.6v5M142.4 163.6v5M49 224.4h25.7l10.2 2.7" fill="none" stroke="#000" stroke-width=".25"/>
<path d="M279.3 52.1l3.5 .8-.4 1.1zM279.4 72.6l2.6 2.4-.9 .7zM280.9 62.6l3.3 1.2-.5 1zM65.6 158.6l.8 5h-1.7zM70.1 163.3h1.7l-.8 5zM130.3 163.3h1.6l-.8 5zM142.4 158.6l.8 5h-1.6zM85.1 226.5l3.2 1.5-3.5-.3z" fill="#000" stroke="#000" stroke-width=".21"/>
<g font-size="7">
<text x="87.9" y="21.4">F-F (1:1)</text>
<text x="56.6" y="166.2">F</text>
<text x="146.8" y="166.9">F</text>
<text x="72.7" y="175.2">E</text>
<text x="126.6" y="175.6">E</text>
<text x="87.6" y="200.8">E-E (1:1)</text>
<text x="289" y="277.1">M-0109-1301-</text>
<text x="288.7" y="284.9">Lamination Ring_B</text>
</g>
<g font-size="4.9">
<text x="306" y="52.5">Ebavurage si</text>
<text x="300.8" y="58.3">arrêtes coupantes</text>
<text x="311.3" y="77">M48x1.5</text>
<text x="50.8" y="84.1" transform="rotate(-55 50.8 84.1)">1.5</text>
<text x="60.7" y="86.3" transform="rotate(-55 60.7 86.3)">.3</text>
<text x="145.8" y="84.1" transform="rotate(-77 145.8 84.1)">5°</text>
<text x="307.6" y="90.5">Ebavurage si</text>
<text x="56.5" y="98.7" transform="rotate(59 56.5 98.7)">46.6°</text>
<text x="302.3" y="96.3">arrêtes coupantes</text>
<text x="89.4" y="102.3" transform="rotate(35 89.4 102.3)">3.05</text>
<text x="85.3" y="111" transform="rotate(35 85.3 111)">Ø6.3</text>
<text x="296.5" y="129.5">53</text>
<text x="296.5" y="137.8">9.4</text>
<text x="255.5" y="140.1" transform="rotate(35 255.5 140.1)">R1.5</text>
<text x="275" y="144" transform="rotate(32 275 144)">R1.75</text>
<text x="307.7" y="146.4">4.02</text>
<text x="333.5" y="145.3" transform="rotate(-90 333.5 145.3)">5</text>
<text x="45" y="163.4" transform="rotate(-90 45 163.4)">14</text>
<text x="357" y="166" transform="rotate(-90 357 166)">19</text>
<text x="160.5" y="175.9" transform="rotate(-90 160.5 175.9)">4.25</text>
<text x="255.1" y="175.4" transform="rotate(-90 255.1 175.4)">3.5</text>
<text x="293.2" y="190.1">47.85</text>
<text x="87.7" y="212.2" transform="rotate(-18 87.7 212.2)">35°</text>
<text x="49" y="223.7">3x M3x0.5</text>
<text x="289" y="248.5">Thomas Solatges 03/05/2021</text>
<text x="350" y="248.5">T.D.</text>
<text x="384.5" y="248.5">05/05/2021</text>
<text x="129.4" y="252.7" transform="rotate(21 129.4 252.7)">Ø41.5</text>
<text x="151.2" y="261" transform="rotate(21 151.2 261)">H8</text>
<text x="289" y="258.6">OR-0109 - Wrist</text>
<text x="350.4" y="259.4">Aluminium</text>
<text x="350.2" y="265.2">Brut</text>
<text x="354.4" y="275.8">DRW-0109-1301</text>
<text x="352.2" y="285.7">C</text>
<text x="360" y="285.5">05/05/2021</text>
<text x="397.7" y="285.7">6/11</text>
<text x="108.9" y="295.5">R0</text>
</g>
<g font-size="3.5">
<text x="39" y="8.8">1</text>
<text x="89" y="8.8">2</text>
<text x="139" y="8.8">3</text>
<text x="189" y="8.8">4</text>
<text x="239" y="8.8">5</text>
<text x="289" y="8.8">6</text>
<text x="339" y="8.8">7</text>
<text x="389" y="8.8">8</text>
<text x="16.3" y="30.2">A</text>
<text x="411.3" y="30.2">A</text>
<text x="16.3" y="78">B</text>
<text x="411.3" y="78">B</text>
<text x="16.2" y="125.9">C</text>
<text x="411.2" y="125.9">C</text>
<text x="16.2" y="173.7">D</text>
<text x="411.2" y="173.7">D</text>
<text x="16.3" y="221.6">E</text>
<text x="411.3" y="221.6">E</text>
<text x="142.8" y="257.7" transform="rotate(21 142.8 257.7)">0</text>
<text x="142.9" y="254.2" transform="rotate(21 142.9 254.2)">+.039</text>
<text x="16.4" y="269.4">F</text>
<text x="411.4" y="269.4">F</text>
<text x="39" y="290.8">1</text>
<text x="89" y="290.8">2</text>
<text x="139" y="290.8">3</text>
<text x="189" y="290.8">4</text>
<text x="239" y="290.8">5</text>
<text x="289" y="290.8">6</text>
<text x="339" y="290.8">7</text>
<text x="389" y="290.8">8</text>
</g>
<g font-size="2.8">
<text x="229.2" y="272.1">ORTHOPUS</text>
<text x="230.7" y="275.4">Le Karting</text>
<text x="254.8" y="272.1">SAS à capital variable</text>
<text x="254.8" y="275.4">SIREN : 843 788 811</text>
<text x="223.6" y="278.8">6 rue Saint Domingue</text>
<text x="254.8" y="278.8">SIRET : 84378881100019</text>
<text x="228" y="282.1">44 200 Nantes</text>
<text x="254.8" y="282.2">NAF / APE : 4646Z</text>
</g>
<g font-size="2.5">
<text x="202" y="243">Note</text>
<text x="289" y="242.9">Created by</text>
<text x="350" y="242.9">Approved by</text>
<text x="289" y="252.8">Product Catalog Reference</text>
<text x="350.4" y="253.6">Material and Finish</text>
<text x="289" y="270.2">Title</text>
<text x="350" y="270.1">DWG No.</text>
<text x="350" y="279.9">Rev.</text>
<text x="360" y="279.9">Date of issue</text>
<text x="396" y="279.9">Sheet</text>
</g>
<g font-size="2.1">
<text x="202.8" y="245.6">Dimensions in millimeters.</text>
<text x="202.8" y="250.6">Break sharp edges and corners unless otherwise specified</text>
<text x="202.9" y="248.1">Tolerances unless otherwise specified according to ISO 2768-m.</text>
<text x="202.9" y="255.6">This drawing is provided under the terms of the Creative Commons Attribution 4.0</text>
<text x="202.8" y="263.2">1866, Mountain View, CA 94042, USA.</text>
<text x="202.8" y="258.2">International (CC BY 4.0) licence. To read a copy of this licence, please go to</text>
<text x="202.8" y="260.7">http://creativecommons.org/licenses/by/4.0/ or write to : Creative Commons, PO Box</text>
</g>
</svg>
